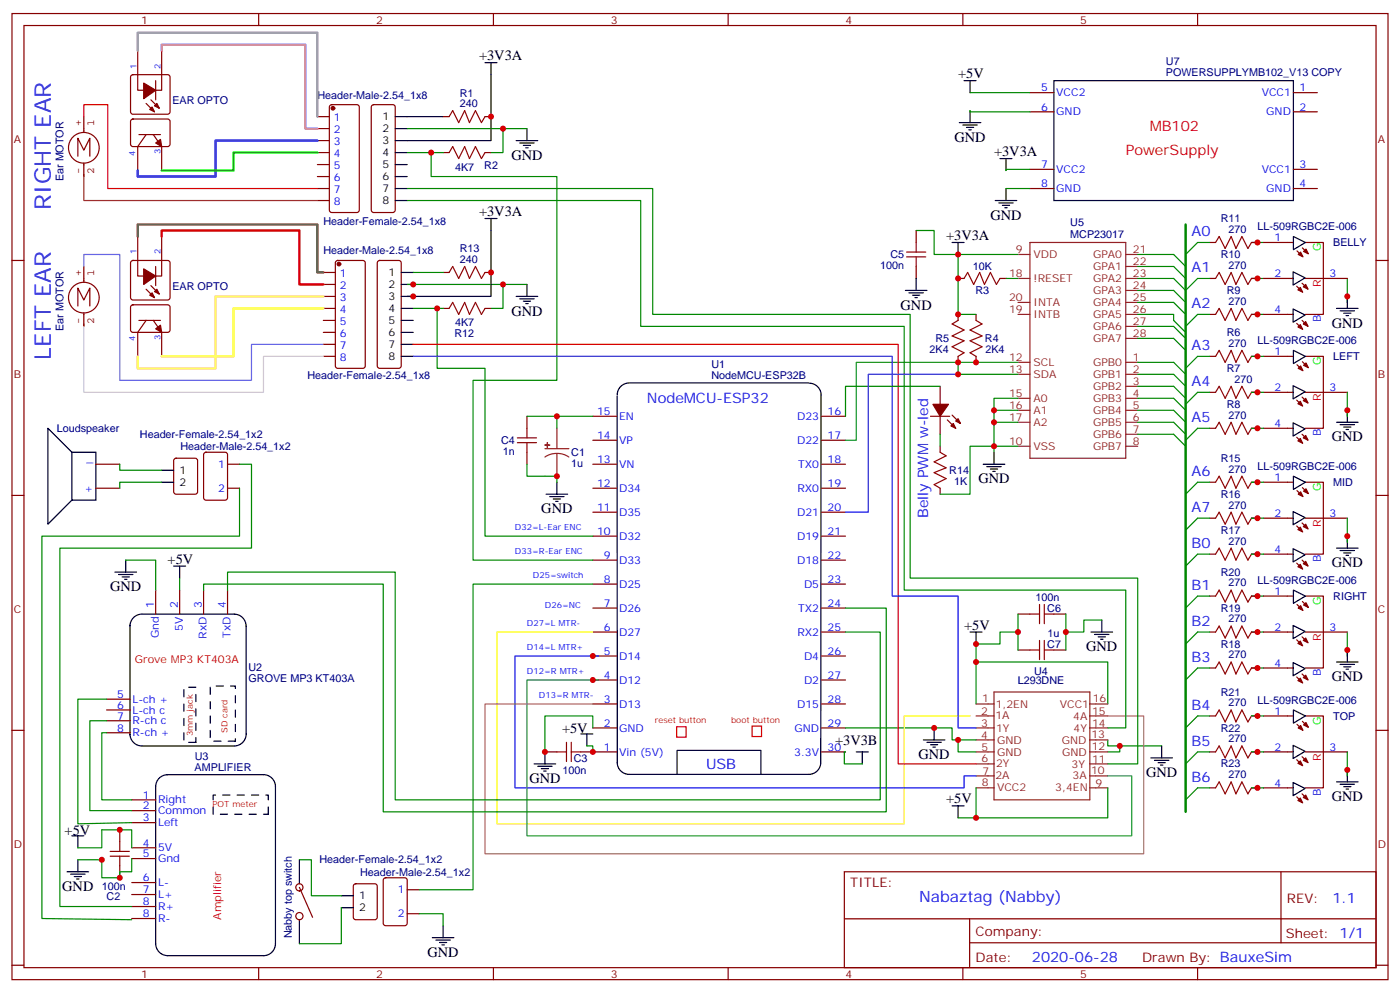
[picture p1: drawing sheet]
<svg xmlns="http://www.w3.org/2000/svg" width="412mm" height="292mm" viewBox="0 0 412 292" stroke-linecap="round" stroke-linejoin="round" font-family="sans-serif">
<g fill="none" stroke="#870000" stroke-width=".35">
<path d="M3.5 4h405.4v284.3h-405.4zM7.1 7.5h398.2v277.3h-398.2zM40.6 14.9v11.7h7v-11.7M76.2 4v3.5M145.3 4v3.5M214.5 4v3.5M283.6 4v3.5M352.8 4v3.5M38.7 22.2l.5-.2h10.2l.5 .2 .2 .5v10.2l-.2 .5-.5 .2h-10.2l-.5-.2-.2-.5v-10.2zM38.7 35.2l.5-.2 10.5 .1 .4 .6-.1 7-.6 .4h-10.5l-.4-.7v-6.7zM40.9 39.6h6.4M43 39.6l-2.4 3.5v7.1"/>
<path d="M43 30.4l2.5 2.5M44.4 29.4l2.5 2.5M45.2 39.6l2.4 3.5v7.1M45.9 23.7v5.7M93.5 34.3h3.5M93.5 37.9h3.5M97.2 31l.5-.2h7.4l.7 .4v30.6l-.4 .7h-7.7l-.6-.4-.1-30.6zM109.6 31l.5-.2h5.6l.5 .2 .2 .5v30.3l-.2 .5-.5 .2h-5.6l-.5-.2-.2-.5v-30.3zM130.5 34.3h1.8M142.9 34.3h1.7M303.4 27.3h7M303.4 32.9h7"/>
<path d="M381 27.3h7.1M381 32.9h7.1M93.5 41.4h3.5M93.5 44.9h3.5M93.5 48.4h3.5M93.5 52h3.5M93.5 55.5h3.5M93.5 59h3.5M130.5 44.9h1.8M142.9 44.9h1.7M303.4 55.5h7M303.4 49.8h7"/>
<path d="M381 55.5h7.1M381 49.8h7.1M3.5 76.7h3.6M38.7 76.9l.5-.2h10.2l.5 .2 .2 .5v10.2l-.2 .5-.5 .2h-10.2l-.5-.2-.2-.5v-10.2zM40.6 69.6v11.6h7v-11.6M45.9 78.4v5.7M99 76.9l.5-.2h7.4l.6 .4 .1 30.6-.5 .7h-7.6l-.7-.5v-30.5zM111.4 76.9l.4-.2h5.7l.5 .2 .2 .5v30.3l-.3 .5-.4 .2h-5.7l-.5-.2-.2-.5v-30.3zM269.9 67.8v3.6M269.9 78.4v3.6M356.3 71.4h1.8M368.7 71.4h1.7"/>
<path d="M372.2 71.4h8.8M382.1 73.8l1.4 1.4M383.6 73l1.5 1.4M384.5 71.4h5.3v21.1h-5.3M405.3 76.7h3.6M38.7 89.9l.5-.2 10.5 .1 .4 .6-.1 7-.6 .4h-10.5l-.4-.7v-6.7zM40.9 94.3h6.4M43 94.3l-2.4 3.5v7.1M43 85.1l2.5 2.5M44.4 84.1l2.5 2.4M45.2 94.3l2.4 3.5v7.1M95.2 80.2h3.6"/>
<path d="M95.2 83.7h3.6M95.2 87.2h3.6M95.2 90.8h3.6M95.2 94.3h3.6M95.2 97.8h3.6M130.5 80.2h1.8M130.5 90.8h1.8M142.9 80.2h1.7M142.9 90.8h1.7M282.2 82h1.8M282.2 92.5v1.8M287.5 92.5v1.8"/>
<path d="M294.6 82h1.7M356.3 82h1.8M356.3 92.5h1.8M368.7 82h1.7M368.7 92.5h1.7M372.2 82h8.8M372.2 92.5h8.8M382 84.2l1.4 1.5M382 95.2l1.4 1.4M383.6 83.4l1.4 1.4M383.6 94.3l1.4 1.4M384.5 82h12.4"/>
<path d="M95.2 104.9h3.6M95.2 101.4h3.6M276.9 113.7v5.3M282.2 104.9v1.7M287.5 104.9v1.7M356.3 115.5h1.8M356.3 104.9h1.8M368.7 115.5h1.7M368.7 104.9h1.7M372.2 115.5h8.8M372.2 104.9h8.8M382 117.8l1.4 1.4"/>
<path d="M382.1 107.4l1.4 1.4M383.6 116.9l1.4 1.4M383.6 106.5l1.5 1.4M384.5 104.9h5.3v21.1h-5.3M384.5 115.5h12.4M28.2 136.6h7.1M51.4 135.1l.5-.2h5.6l.7 .4v9.4l-.5 .7-5.8 .1-.7-.5v-9.4zM60.2 133.3l.5-.2h5.6l.7 .4v13l-.4 .7h-5.9l-.7-.4v-13zM67 136.6h3.6M155.2 122.5v3.5M155.2 133.1v3.5M174.6 122.5h7.1"/>
<path d="M174.6 129.6h7.1M174.6 136.6h7.1M242 122.5h7.1M242 129.6h7.1M242 136.6h7.1M274.1 122.5h5.7M276.9 122.5v5.3M276.9 131.3v1.8M279 123.6l2.5 2.4M280.5 122.2l2.4 2.4M356.3 126h1.8M368.7 126h1.7"/>
<path d="M372.2 126h8.8M382 128.7l1.4 1.4M383.6 127.8l1.4 1.4M3.5 145.8h3.6M28.2 143.7h7.1M67 143.7h3.6M174.6 143.7h7.1M174.6 150.7h7.1M174.6 157.8h7.1M242 143.7h7.1M242 150.7h7.1M242 157.8h7.1"/>
<path d="M276.9 143.7v1.8M356.3 152.5h1.8M356.3 141.9h1.8M368.7 152.5h1.7M368.7 141.9h1.7M372.2 152.5h8.8M372.2 141.9h8.8M382 154.8l1.4 1.4M382.1 144.4l1.4 1.4M383.6 153.9l1.4 1.4M383.6 143.5l1.5 1.4M384.5 141.9h5.3v21.2h-5.3"/>
<path d="M384.5 152.5h12.4M405.3 145.8h3.6M45.9 173.7v7M52.9 173.7v7M60 173.7v7M67 173.7v7M174.6 164.9h7.1M174.6 171.9h7.1M174.6 179h7.1M242 164.9h7.1M242 171.9h7.1M242 179h7.1"/>
<path d="M356.3 163.1h1.8M356.3 175.4h1.8M368.7 163.1h1.7M368.7 175.4h1.7M372.2 163.1h8.8M372.2 175.4h8.8M382 165.7l1.4 1.4M382.1 177.9l1.4 1.4M383.6 164.9l1.4 1.4M383.6 177l1.5 1.4M384.5 175.4h5.3v21.2h-5.3M174.6 186h7.1"/>
<path d="M174.6 193.1h7.1M242 186h7.1M242 193.1h7.1M299.9 180.7h3.5M299.9 191.3h3.5M310.4 180.7h3.6M310.4 191.3h3.6M356.3 186h1.8M356.3 196.6h1.8M368.7 186h1.7M368.7 196.6h1.7M372.2 186h8.8"/>
<path d="M372.2 196.6h8.8M382 188.3l1.4 1.4M382 199.2l1.4 1.5M383.6 187.4l1.4 1.4M383.6 198.4l1.4 1.4M384.5 186h12.4M3.5 214.9h3.6M31.4 205.8h7.1M31.4 209h7.1M31.4 212.1h7.1M31.4 215.7h7.1M174.6 200.1h7.1"/>
<path d="M174.6 207.2h7.1M174.6 214.2h7.1M242 200.1h7.1M242 207.2h7.1M242 214.2h7.1M356.3 210.7h1.8M368.7 210.7h1.7M372.2 210.7h8.8M382.1 213.2l1.4 1.4M383.6 212.3l1.5 1.4M384.5 210.7h5.3v21.2h-5.3M405.3 214.9h3.6"/>
<path d="M38.8 238.6h7.1M38.8 235.4h7.1M160.5 221.3h3.5M171.1 221.3h10.6M242 221.3h7.1M356.3 221.3h1.8M356.3 231.9h1.8M368.7 221.3h1.7M368.7 231.9h1.7M372.2 221.3h8.8M372.2 231.9h8.8M382 223.6l1.4 1.4"/>
<path d="M382 234.5l1.4 1.4M383.6 222.7l1.4 1.4M383.6 233.6l1.4 1.5M384.5 221.3h12.4M35.3 244.2v3.6M35.3 254.8v3.5M38.8 249.5h7.1M38.8 242.1h7.1M38.8 252.7h7.1M38.8 259.8h7.1M113.1 258.5l.5-.2h5.6l.7 .5v12.9l-.4 .7-5.9 .1-.7-.5v-13zM248.7 256.6h156.6v28.2h-156.6z"/>
<path d="M377.3 256.6v20.9M38.8 263.3h7.1M38.8 266.8h7.1M38.8 270.3h7.1M88.2 261.2l3.9 8.8M104.3 260.3l.5-.2h5.6l.7 .4v9.5l-.4 .6-5.9 .1-.7-.5v-9.4zM119.9 261.9h3.6M119.9 268.9h3.6M248.7 270.4h156.5M285.6 277.5h119.6M285.6 270.4v14.1M3.5 284.1h3.6"/>
<path d="M76.2 284.8v3.5M145.3 284.8v3.5M214.5 284.8v3.5M283.6 284.8v3.5M352.8 284.8v3.5M405.3 284.1h3.6"/>
<circle cx="88.2" cy="269.6" r="1.06"/>
<circle cx="88.2" cy="261.2" r="1.06"/>
</g>
<g fill="none" stroke="#000" stroke-width=".35">
<path d="M142.9 18.5h3.5M144.6 18.5v22.9h-28.2M116.4 34.3h14.1M116.4 37.9h3.5M155.2 37.9v3.5M282.6 36.1h6.3M283.6 36.8h4.3M284 23.7h3.5M284.7 37.5h2.1M285.4 38.2h.7M285.8 23.7v3.6M285.8 32.6v3.5"/>
<path d="M310.4 23.7h70.6v35.3h-70.6zM116.4 44.9h3.5M116.4 48.4h3.5M116.4 52h3.5M116.4 55.5h3.5M116.4 59h3.5M152 41.4h6.4M153.1 42.1h4.2M154.2 42.8h2.1M154.9 43.5h.7M293.2 59h6.3M294.2 59.7h4.2"/>
<path d="M294.6 46.7h3.5M296.3 46.7v3.5M296.3 55.5v3.5M142.9 64.3h3.5M144.6 64.3v22.9h-24.7M280.5 71.4h3.5M282.2 71.4v3.5M295.3 60.4h2.1M296 61.1h.7M381 69.6l3.5 1.8-3.5 2.1zM118.2 80.2h3.5M118.2 83.7h3.5"/>
<path d="M118.2 87.2h3.5M118.2 90.8h3.5M118.2 94.3h3.5M118.2 97.8h3.5M152 87.2h6.4M153.1 87.9h4.2M154.2 88.7h2.1M154.9 89.4h.7M155.2 83.7v3.5M266.7 85.5h6.3M267.8 86.2h4.2M268.8 86.9h2.1"/>
<path d="M269.5 87.6h.7M269.9 82v3.5M380.9 80l3.5 1.8-3.5 2.1zM380.9 90.9l3.5 1.8-3.5 2.1zM393.7 90.8h6.3M394.8 91.5h4.2M395.8 92.2h2.1M396.5 92.9h.7M396.9 87.2v3.6M118.2 101.4h3.5M118.2 104.9h3.5M181.8 116.6v107.8a3.5 3.5 0 0 0 3.5 3.5h52.9a3.5 3.5 0 0 0 3.6-3.5"/>
<path d="M185.3 112.7a3.5 3.5 0 0 0-3.5 3.5M238.2 112.7h-52.7M238.4 112.8a3.5 3.5 0 0 1 3.5 3.5M241.8 116.3v107.9M380.9 113.5l3.5 1.8-3.5 2.1zM381 103.1l3.5 1.8-3.5 2.1zM21.2 133.1h7v14.1h-7zM21.2 133.1l-7.1-7.1v28.3l7.1-7.1M47.6 138.4h3.6M289.6 136.6h6.4M290.7 137.3h4.2M291.7 138h2.2"/>
<path d="M292.5 138.7h.7M292.8 133.1v3.5M380.9 124.5l3.5 1.7-3.5 2.1zM393.7 124.3h6.3M394.8 125h4.2M395.8 125.7h2.1M396.5 126.4h.7M396.9 120.8v3.5M47.6 141.9h3.6M160.9 145.5h6.3M161.9 146.2h4.3M163 146.9h2.1"/>
<path d="M163.7 147.6h.7M164 141.9v3.6M380.9 150.6l3.5 1.7-3.5 2.1zM381 140.2l3.5 1.7-3.5 2.1zM396.9 157.8v3.5M33.9 168.4h6.3M34.9 169.1h4.3M36 169.8h2.1M36.7 170.5h.7M37 164.9v3.5M51.2 166.6h3.5M52.9 166.6v3.5"/>
<path d="M380.9 161.5l3.5 1.8-3.5 2.1zM381 173.7l3.5 1.7-3.5 2.2zM393.7 161.3h6.3M394.8 162h4.2M395.8 162.7h2.1M396.5 163.4h.7M38.3 183.9v32.5M41.8 180.7a3.5 3.5 0 0 0-3.5 3.6M41.8 180.7h27.2a3.5 3.5 0 0 1 3.5 3.6M72.5 184.3v31.7a3.5 3.5 0 0 1-3.5 3.6h-27.2a3.5 3.5 0 0 1-3.5-3.6M285.8 186h3.5M287.5 186v3.5"/>
<path d="M321.4 186h6.3M322.4 186.7h4.3M323.5 187.4h2.1M324.2 188.1h.7M324.6 182.5v3.5M380.9 184.1l3.5 1.7-3.5 2.2zM380.9 195l3.5 1.8-3.5 2.1zM393.7 194.8h6.3M394.8 195.5h4.2M395.8 196.3h2.1M396.5 197h.7M396.9 191.3v3.5"/>
<path d="M171.1 216h3.5M172.9 216v3.5M272 217.8h6.3M273 218.5h4.3M274.1 219.2h2.1M274.8 219.9h.7M275.2 214.2v3.6M342.2 219.5v3.6M380.9 219.4l3.5 1.7-3.5 2.1zM381 209l3.5 1.7-3.5 2.1zM49 228h28.6a3.5 3.5 0 0 1 3.5 3.5v46.2a3.5 3.5 0 0 1-3.5 3.6h-28.2a3.6 3.6 0 0 1-3.5-3.6v-46.2M49.4 228a3.5 3.5 0 0 0-3.5 3.5"/>
<path d="M157.3 224.8h6.4M158.4 225.5h4.2M159.5 226.2h2.1M160.2 226.9h.7M160.5 221.3v3.5M199.4 227.9v-7h24.7v7M252.2 221.3h3.6M254 221.3v3.5M280.5 237.2h3.5M282.2 237.2v3.5M339 223.1h6.4M340.1 223.8h4.2"/>
<path d="M341.1 224.5h2.2M341.8 225.2h.7M380.9 230.3l3.5 1.8-3.5 2.1zM393.7 230.1h6.3M394.8 230.8h4.2M395.8 231.5h2.1M396.5 232.2h.7M396.9 226.6v3.5M19.8 256.6h6.3M20.8 257.3h4.2M21.2 246h3.5M21.9 258h2.1"/>
<path d="M22.6 258.7h.7M22.9 246v3.5M22.9 253v3.6M88.2 253v7.1M88.2 270.7v7M100.5 263.6h3.6M100.5 267.2h3.6M127.4 276h6.3M128.4 276.7h4.2M129.5 277.4h2.1M130.2 278.1h.7M130.5 272.5v3.5"/>
</g>
<path d="M24.7 34.3v-3.5h7v24.7h61.8M121.7 101.4h142.9v123.4h22.9M199.3 213.9h2.8v3.1h-2.8zM221.5 213.7h2.8v3.1h-2.8z" fill="none" stroke="#f00" stroke-width=".35"/>
<path d="M57.7 218.5h-3.5v-16.2h3.5v16.2M69.3 218.1h-7.4v-16.2h7.4v16.2M79 239.6v-5.6h-16.2v5.6h16.2" fill="none" stroke="#000" stroke-width=".35" stroke-dasharray="2.1 2.1"/>
<path d="M24.7 34.3v4.7M22.9 46v-5.3l1.8 3.5 1.8-3.5v5.3M24.7 48v4M29.2 43.5a4.5 4.5 0 0 0-6.5-4.1 4.5 4.5 0 0 0-.8 7.6 4.5 4.5 0 0 0 7.2-2.5l.1-.8M24.7 78.4v4.7M22.9 90.1v-5.3l1.8 3.5 1.8-3.5v5.3M24.7 92.1v4M29.2 87.6a4.5 4.5 0 0 0-6.5-4.1 4.5 4.5 0 0 0-.8 7.6 4.5 4.5 0 0 0 7.2-2.5l.1-.8" fill="none" stroke="#850000" stroke-width=".35"/>
<g fill="none" stroke="#8c2424" stroke-width=".35">
<path d="M299.9 74.9h3.5M303.4 71.4h28.2v63.5h-28.2zM331.6 74.9h3.5M331.6 78.4h3.5M299.9 82h3.5M299.9 89h3.5M299.9 92.5h3.5M331.6 82h3.5M331.6 89h3.5M331.6 92.5h3.5M331.6 85.5h3.5M331.6 96.1h3.5"/>
<path d="M331.6 99.6h3.5M299.9 106.6h3.5M299.9 110.2h3.5M299.9 117.2h3.5M331.6 106.6h3.5M331.6 110.2h3.5M331.6 117.2h3.5M331.6 113.7h3.5M160.5 132h7.1M164 133.5l1.9 .2 1.7 .8M164 133.5l-1.8 .2-1.7 .8M164 126v6"/>
<path d="M164 133.5v6.7M299.9 120.8h3.5M299.9 124.3h3.5M299.9 131.3h3.5M331.6 120.8h3.5M331.6 124.3h3.5M331.6 127.8h3.5M331.6 131.3h3.5M287.5 207.2h5.3M287.5 210.7h5.3M287.5 214.2h5.3M287.5 217.8h5.3"/>
<path d="M292.8 203.7h28.2v31.7h-28.2zM321 207.2h5.3M321 210.7h5.3M321 214.2h5.3M321 217.8h5.3M287.5 221.3h5.3M287.5 224.8h5.3M287.5 228.4h5.3M287.5 231.9h5.3M321 221.3h5.3M321 224.8h5.3M321 228.4h5.3"/>
<path d="M321 231.9h5.3"/>
</g>
<g fill="#870000" stroke="#870000" stroke-width=".35">
<path d="M383.1 107.7l.7 1.4-1.4-.7z"/>
<path d="M384 107.5l.7-.7 .7 1.4z"/>
<path d="M382.3 118.8l.7-.7 .7 1.4z"/>
<path d="M383.9 117.9l.7-.7 .7 1.4z"/>
<path d="M382.3 129.8l.7-.8 .7 1.5z"/>
<path d="M383.9 128.9l.7-.7 .7 1.4z"/>
<path d="M45.9 96.8l1.4-1.1 .3 2.1z"/>
<path d="M46.2 85.1l.7 1.4-1.4-.7z"/>
<path d="M44.8 86.2l.7 1.4-1.4-.7z"/>
<path d="M42.3 79.1l3.6 2.1-3.6 2.5z"/>
<path d="M45.9 42.1l1.4-1.1 .3 2.1z"/>
<path d="M46.2 30.4l.7 1.5-1.4-.7z"/>
<path d="M44.8 31.5l.7 1.4-1.4-.7z"/>
<path d="M42.3 24.4l3.6 2.2-3.6 2.4z"/>
<path d="M382.4 74.9l.7-.7 .7 1.4z"/>
<path d="M384 74l.7-.7 .7 1.4z"/>
<path d="M382.3 85.3l.7-.7 .7 1.4z"/>
<path d="M383.9 84.4l.7-.7 .7 1.4z"/>
<path d="M382.3 96.2l.7-.7 .7 1.4z"/>
<path d="M383.9 95.4l.7-.7 .7 1.4z"/>
<path d="M280.1 125.3l.7-.7 .7 1.4z"/>
<path d="M281.5 123.9l.7-.7 .7 1.4z"/>
<path d="M274.8 119h4.6l-2.5 3.5z"/>
<path d="M382.4 145.5l.7-.8 .7 1.5z"/>
<path d="M384 144.6l.7-.7 .7 1.4z"/>
<path d="M382.3 155.9l.7-.7 .7 1.4z"/>
<path d="M383.9 155l.7-.7 .7 1.4z"/>
<path d="M382.3 166.8l.7-.7 .7 1.4z"/>
<path d="M383.9 165.9l.7-.7 .7 1.4z"/>
<path d="M383.1 178.3l.7 1.4-1.4-.7z"/>
<path d="M384 178.1l.7-.7 .7 1.4z"/>
<path d="M382.3 189.4l.7-.7 .7 1.4z"/>
<path d="M383.9 188.5l.7-.7 .7 1.4z"/>
<path d="M382.3 200.3l.7-.7 .7 1.4z"/>
<path d="M383.9 199.4l.7-.7 .7 1.4z"/>
<path d="M382.4 214.2l.7-.7 .7 1.4z"/>
<path d="M384 213.4l.7-.7 .7 1.4z"/>
<path d="M382.3 224.6l.7-.7 .7 1.5z"/>
<path d="M383.9 223.8l.7-.7 .7 1.4z"/>
<path d="M382.3 235.6l.7-.7 .7 1.4z"/>
<path d="M383.9 234.7l.7-.7 .7 1.4z"/>
<circle cx="98.1" cy="31.9" r=".53"/>
<circle cx="99.8" cy="77.7" r=".53"/>
</g>
<g fill="none" stroke="#008700" stroke-width=".35">
<path d="M119.9 37.9h35.3M148.2 37.9v7h-3.6M285.8 32.6v.3h17.6M285.8 27.3h17.6M119.9 59h68.8v37.1h77.6v77.6h65.3v40.5h-5.3M119.9 55.5h72.4v37h75.8v77.6h67v54.7h-8.8M119.9 44.9h10.6M127 44.9v7.1h37v59.9h-24.7v53h35.3M296.3 55.5h7.1M303.4 49.8h-7.1v.4M269.9 67.8h5.3v7.1h7M299.9 74.9h-17.7v17.6h5.3"/>
<path d="M335.1 74.9h10.6l3.5 3.5M335.1 78.4h10.6l3.5 3.6M356.3 71.4h-3.5l-3.6 3.5M368.7 71.4h3.5M119.9 83.7h35.3M121.7 90.8h8.8M121.7 80.2h8.8M128.8 90.8v17.6h14.1v49.4h31.7M148.2 83.7v7.1h-3.6M296.3 82h3.6M335.1 92.5h10.6v1.8l3.5 3.5M335.1 82h10.6l3.5 3.5 3.6-3.5h3.5"/>
<path d="M335.1 85.5h10.6l3.5 3.5M335.1 89h10.6l3.5 3.5M335.1 96.1h10.6l3.5 3.5M335.1 99.6h10.6l3.5 3.5M356.3 92.5h-3.5l-3.6 3.6M368.7 82h3.5M368.7 92.5h3.5M396.9 82v7M276.9 113.7h-27.8v8.8M282.2 106.6v3.6h17.7M299.9 117.2h-7.1v7.1M335.1 106.6h10.6l3.5 3.6"/>
<path d="M335.1 110.2h10.6l3.5 3.5M335.1 113.7h10.6l3.5 3.5M335.1 117.2h10.6l3.5 3.6M356.3 104.9h-3.5l-3.6 3.5M356.3 115.5h-3.5l-3.6 3.5M368.7 104.9h3.5M368.7 115.5h3.5M396.9 115.5v7M35.3 136.6v1.8h12.3M70.6 136.6h3.5v24.7h-56.5v105.5h21.2M155.2 136.6v3.6h8.8v1.7M155.2 122.5h8.8"/>
<path d="M174.6 122.5h-10.6v3.5M276.9 127.8v3.5M292.8 120.8h7.1M299.9 131.3h-7.1v1.8M299.9 124.3h-7.1v7h-7v14.2h-8.9M335.1 120.8h10.6l3.5 3.5M335.1 124.3h10.6l3.5 3.5M335.1 127.8h10.6l3.5 3.5M356.3 126h-3.5l-3.6 3.6M368.7 126h3.5M47.6 141.9h-12.3v1.8M70.6 143.7v14.1h-58.3v112.5l26.5 .4"/>
<path d="M356.3 141.9h-3.5l-3.6 3.6M356.3 152.5h-3.5l-3.6 3.5M368.7 141.9h3.5M368.7 152.5h3.5M396.9 152.5v7.1M37 164.9h8.9v8.8M52.9 170.1v3.6M60 173.7v-1.8h52.9v67h148.2v-59.9h-12M67 173.7v-5.3h49.4v67h142.9v-49.4h-10.2M174.6 171.9h-35.3v90h-15.8M356.3 163.1h-3.5l-3.6 3.5M356.3 175.4h-3.5l-3.6 3.6"/>
<path d="M368.7 163.1h3.5M368.7 175.4h3.5M287.5 194.8h38.8v12.4M299.9 186h-5.3v3.5h-7.1v17.7M299.9 180.7v10.6M314 180.7v10.6M324.6 182.5h-5.3v3.5h-5.3M356.3 196.6h-3.5l-3.6 3.5M356.3 186h-3.5l-3.6 3.5M368.7 196.6h3.5M368.7 186h3.5M396.9 186v7.1"/>
<path d="M31.4 215.7h-1.4v19.7h8.8M31.4 205.8h-8.5v36.7l15.9-.4M31.4 212.1h-4.9v26.5h12.3M172.9 219.5h1.7v1.8M174.6 214.2v-3.5h-14.1v10.6M249.1 214.2h31.4v3.6h1.7v3.5h5.3M282.2 217.8h5.3M326.3 217.8v1.7h15.9M329.8 219.5v1.8h-3.5M356.3 210.7h-3.5l-3.6 3.5M368.7 210.7h3.5M249.1 221.3h-.4v3.5h5.3"/>
<path d="M287.5 231.9v8.8h-5.3M326.3 231.9v8.8h-38.8M356.3 221.3h-3.5l-3.6 3.5M356.3 231.9h-3.5l-3.6 3.5M368.7 221.3h3.5M368.7 231.9h3.5M396.9 221.3v7.1M22.9 249.5h7.1v-5.3h8.8v5.3M30 252.7v.3h-7.1M38.8 252.7v3.9h-3.5v1.7h-5.3v-5.3M88.2 253h3.5v10.6h8.8M100.5 267.2v10.5h-12.3"/>
<path d="M123.5 268.9h7v3.6"/>
</g>
<path d="M40.6 14.9v-5.3h52.9v24.7" fill="none" stroke="#999" stroke-width=".71"/>
<path d="M47.6 14.9v-1.7h42.4v24.7h3.5" fill="none" stroke="#f0f" stroke-width=".71"/>
<path d="M93.5 41.4h-30v10.6h-22.9v-1.8" fill="none" stroke="#00f" stroke-width=".71"/>
<path d="M93.5 44.9h-24.7v5.3h-21.2" fill="none" stroke="#0f0" stroke-width=".71"/>
<path d="M40.6 69.6v-3.5h52.9v14.1h1.7" fill="none" stroke="#660" stroke-width=".71"/>
<path d="M47.6 69.6v-1.8h40.6v15.9h7" fill="none" stroke="#f00" stroke-width=".71"/>
<path d="M95.2 87.2h-31.7v21.2h-22.9v-3.5" fill="none" stroke="#fc6" stroke-width=".71"/>
<path d="M95.2 90.8h-26.4v14.1h-21.2" fill="none" stroke="#ff3" stroke-width=".71"/>
<g fill="none" stroke="#a10000" stroke-width=".35">
<path d="M132.3 34.3l1-1.7 1.8 3.5 1.8-3.5 1.4 3.5 1.8-3.5 1.7 3.5 1.1-1.8M132.3 44.9l1-1.8 1.8 3.6 1.8-3.6 1.4 3.6 1.8-3.6 1.7 3.6 1.1-1.8M267.1 74.2h5.6M267.1 75.6h5.6M269.9 71.4v2.8M269.9 75.6v2.8M358.1 71.4l1-1.8 1.8 3.5 1.8-3.5 1.4 3.5 1.7-3.5 1.8 3.5 1.1-1.7M132.3 90.8l1-1.8 1.8 3.5 1.8-3.5 1.4 3.5 1.8-3.5 1.7 3.5 1.1-1.7M132.3 80.2l1-1.8 1.8 3.6 1.8-3.6 1.4 3.6 1.8-3.6 1.7 3.6 1.1-1.8M282.2 94.3l-1.7 1.1 3.5 1.7-3.5 1.8 3.5 1.4-3.5 1.8 3.5 1.7-1.8 1.1M284 82l1-1.8 1.8 3.5 1.8-3.5 1.4 3.5 1.7-3.5 1.8 3.5 1.1-1.7M287.5 94.3l1.8 1.1-3.5 1.7 3.5 1.8-3.5 1.4 3.5 1.8-3.5 1.7 1.7 1.1"/>
<path d="M358.1 92.5l1-1.7 1.8 3.5 1.8-3.5 1.4 3.5 1.7-3.5 1.8 3.5 1.1-1.8M358.1 82l1-1.8 1.8 3.5 1.8-3.5 1.4 3.5 1.7-3.5 1.8 3.5 1.1-1.7M358.1 104.9l1-1.8 1.8 3.5 1.8-3.5 1.4 3.5 1.7-3.5 1.8 3.5 1.1-1.7M358.1 115.5l1-1.8 1.8 3.5 1.8-3.5 1.4 3.5 1.7-3.5 1.8 3.5 1.1-1.7M152.4 128.9h5.6M152.4 130.3h5.6M155.2 126v2.9M155.2 130.3v2.8M276.9 133.1l1.8 1.1-3.5 1.7 3.5 1.8-3.5 1.4 3.5 1.8-3.5 1.7 1.7 1.1M358.1 126l1-1.7 1.8 3.5 1.8-3.5 1.4 3.5 1.7-3.5 1.8 3.5 1.1-1.8M358.1 141.9l1-1.7 1.8 3.5 1.8-3.5 1.4 3.5 1.7-3.5 1.8 3.5 1.1-1.8M358.1 152.5l1-1.8 1.8 3.6 1.8-3.6 1.4 3.6 1.7-3.6 1.8 3.6 1.1-1.8"/>
<path d="M306.2 177.9v5.7M307.6 177.9v5.7M358.1 163.1l1-1.8 1.8 3.6 1.8-3.6 1.4 3.6 1.7-3.6 1.8 3.6 1.1-1.8M358.1 175.4l1-1.7 1.8 3.5 1.8-3.5 1.4 3.5 1.7-3.5 1.8 3.5 1.1-1.8M303.4 180.7h2.8M303.4 191.3h2.8M306.2 188.5v5.6M307.6 180.7h2.8M307.6 188.5v5.6M307.6 191.3h2.8M358.1 196.6l1-1.8 1.8 3.6 1.8-3.6 1.4 3.6 1.7-3.6 1.8 3.6 1.1-1.8M358.1 186l1-1.7 1.8 3.5 1.8-3.5 1.4 3.5 1.7-3.5 1.8 3.5 1.1-1.8"/>
<path d="M166.9 218.5v5.6M168.3 218.5v5.6M358.1 210.7l1-1.7 1.8 3.5 1.8-3.5 1.4 3.5 1.7-3.5 1.8 3.5 1.1-1.8M164 221.3h2.9M168.3 221.3h2.8M358.1 221.3l1-1.8 1.8 3.6 1.8-3.6 1.4 3.6 1.7-3.6 1.8 3.6 1.1-1.8M358.1 231.9l1-1.8 1.8 3.5 1.8-3.5 1.4 3.5 1.7-3.5 1.8 3.5 1.1-1.7M32.5 250.6h5.6M32.5 252h5.6M35.3 247.8v2.8M35.3 252v2.8"/>
</g>
<path d="M299.9 106.6h-47.7v23h-3.1" fill="none" stroke="#093" stroke-width=".35"/>
<g fill="#8c2424" stroke="#8c2424" stroke-width=".35">
<path d="M160.5 131h1.4z"/>
<path d="M161.2 130.3l.1 1.4z"/>
</g>
<path d="M174.6 186h-28.2v56.5h119.9v-31.8h19.5" fill="none" stroke="#ff0" stroke-width=".35"/>
<path d="M121.7 104.9h141.1v70.5h19.4v38.8h5.3M282.2 110.2h-26.4v40.5h-6.7M176.4 193.1h-24.7v38.8h132.3v-3.5h3.5" fill="none" stroke="#00f" stroke-width=".35"/>
<path d="M176.4 200.1h-21.2v45.9h178.2v-17.6h-7.1" fill="none" stroke="#096" stroke-width=".35"/>
<path d="M174.6 207.2h-31.7v44.1h194v-40.6h-10.6" fill="none" stroke="#966" stroke-width=".35"/>
<path d="M24.7 52v7h68.8" fill="none" stroke="#960" stroke-width=".35"/>
<path d="M24.7 78.4v-3.5h10.6v37h38.8v-10.5h21.1" fill="none" stroke="#93c" stroke-width=".35"/>
<path d="M24.7 96.1v19.4h52.9v-10.6h17.6" fill="none" stroke="#ccc" stroke-width=".35"/>
<path d="M349.2 66.1v172.8" fill="none" stroke="#008700" stroke-width=".71"/>
<g fill="#c00">
<circle cx="314" cy="186" r=".88"/>
<circle cx="174.6" cy="221.3" r=".88"/>
<circle cx="160.5" cy="221.3" r=".88"/>
<circle cx="396.9" cy="226.6" r=".88"/>
<circle cx="282.2" cy="110.2" r=".88"/>
<circle cx="287.5" cy="106.6" r=".88"/>
<circle cx="282.2" cy="106.6" r=".88"/>
<circle cx="287.5" cy="240.7" r=".88"/>
<circle cx="128.8" cy="90.8" r=".88"/>
<circle cx="127" cy="44.9" r=".88"/>
<circle cx="148.2" cy="83.7" r=".88"/>
<circle cx="144.6" cy="80.2" r=".88"/>
<circle cx="121.7" cy="83.7" r=".88"/>
<circle cx="121.7" cy="87.2" r=".88"/>
<circle cx="396.9" cy="120.8" r=".88"/>
<circle cx="282.2" cy="82" r=".88"/>
<circle cx="282.2" cy="92.5" r=".88"/>
<circle cx="292.8" cy="124.3" r=".88"/>
<circle cx="144.6" cy="34.3" r=".88"/>
<circle cx="148.2" cy="37.9" r=".88"/>
<circle cx="292.8" cy="131.3" r=".88"/>
<circle cx="292.8" cy="120.8" r=".88"/>
<circle cx="282.2" cy="74.9" r=".88"/>
<circle cx="396.9" cy="87.2" r=".88"/>
<circle cx="329.8" cy="219.5" r=".88"/>
<circle cx="174.6" cy="200.1" r=".88"/>
<circle cx="174.6" cy="193.1" r=".88"/>
<circle cx="282.2" cy="217.8" r=".88"/>
<circle cx="275.2" cy="214.2" r=".88"/>
<circle cx="396.9" cy="157.8" r=".88"/>
<circle cx="396.9" cy="191.3" r=".88"/>
<circle cx="370.4" cy="71.4" r=".88"/>
<circle cx="370.4" cy="82" r=".88"/>
<circle cx="370.4" cy="92.5" r=".88"/>
<circle cx="370.4" cy="115.5" r=".88"/>
<circle cx="370.4" cy="104.9" r=".88"/>
<circle cx="370.4" cy="126" r=".88"/>
<circle cx="370.4" cy="141.9" r=".88"/>
<circle cx="370.4" cy="152.5" r=".88"/>
<circle cx="370.4" cy="163.1" r=".88"/>
<circle cx="370.4" cy="175.4" r=".88"/>
<circle cx="370.4" cy="186" r=".88"/>
<circle cx="370.4" cy="196.6" r=".88"/>
<circle cx="370.4" cy="210.7" r=".88"/>
<circle cx="370.4" cy="221.3" r=".88"/>
<circle cx="370.4" cy="231.9" r=".88"/>
<circle cx="30" cy="253" r=".88"/>
<circle cx="35.3" cy="244.2" r=".88"/>
<circle cx="35.3" cy="258.3" r=".88"/>
<circle cx="164" cy="122.5" r=".88"/>
<circle cx="164" cy="140.2" r=".88"/>
<circle cx="299.9" cy="186" r=".88"/>
<circle cx="287.5" cy="189.5" r=".88"/>
<circle cx="287.5" cy="194.8" r=".88"/>
</g>
<g font-size="6.7" fill="#00f">
<text x="15" y="61.7" transform="rotate(-90 15 61.7)">RIGHT EAR</text>
<text x="15" y="105.8" transform="rotate(-90 15 105.8)">LEFT EAR</text>
</g>
<text font-size="4.6" fill="#00f" x="270.8" y="265.6">Nabaztag (Nabby)</text>
<g font-size="4.2">
<text x="141.1" y="17.7">+3V3A</text>
<text x="282.2" y="23">+5V</text>
<text x="281.2" y="41.7">GND</text>
<text x="150.6" y="47">GND</text>
<text x="292.8" y="46">+3V3A</text>
<text x="141.1" y="63.6">+3V3A</text>
<text x="291.7" y="64.7">GND</text>
<text x="278.7" y="70.7">+3V3A</text>
<text x="150.6" y="92.9">GND</text>
<text x="265.3" y="91.1">GND</text>
<text x="392.3" y="96.4">GND</text>
<text x="392.3" y="129.9">GND</text>
<text x="288.2" y="142.3">GND</text>
<text x="159.5" y="151.1">GND</text>
<text x="49.4" y="165.9">+5V</text>
<text x="392.3" y="167">GND</text>
<text x="32.5" y="174">GND</text>
<text x="284" y="185.3">+5V</text>
<text x="320" y="191.7">GND</text>
<text x="392.3" y="200.5">GND</text>
<text x="165.6" y="215.7">+5V</text>
<text x="246" y="219.2">+3V3B</text>
<text x="270.6" y="223.4">GND</text>
<text x="155.9" y="230.5">GND</text>
<text x="337.6" y="228.7">GND</text>
<text x="278.7" y="236.5">+5V</text>
<text x="392.3" y="235.8">GND</text>
<text x="19" y="245.6">+5V</text>
<text x="18.3" y="262.2">GND</text>
<text x="125.9" y="281.6">GND</text>
</g>
<g font-size="4.2" fill="#f00">
<text x="338.7" y="38.6">MB102</text>
<text x="331.6" y="45.7">PowerSupply</text>
</g>
<g font-size="4.2" fill="#00f">
<text x="351" y="69.6">A0</text>
<text x="351" y="80.2">A1</text>
<text x="351" y="90.8">A2</text>
<text x="351" y="103.1">A3</text>
<text x="351" y="113.7">A4</text>
<text x="190.6" y="118.6">NodeMCU-ESP32</text>
<text x="351" y="124.3">A5</text>
<text x="351" y="140.2">A6</text>
<text x="273.4" y="152.5" transform="rotate(-90 273.4 152.5)">Belly PWM w-led</text>
<text x="351" y="150.7">A7</text>
<text x="351" y="161.3">B0</text>
<text x="351" y="173.7">B1</text>
<text x="351" y="184.3">B2</text>
<text x="351" y="194.8">B3</text>
<text x="351" y="209">B4</text>
<text x="351" y="219.5">B5</text>
<text x="208" y="226.3">USB</text>
<text x="351" y="230.1">B6</text>
<text x="392.5" y="265.8">1.1</text>
<text x="304" y="283.2">2020-06-28</text>
</g>
<g font-size="3.9" fill="#800">
<text x="250.5" y="261.2">TITLE:</text>
<text x="379.1" y="265.8">REV:</text>
<text x="287.4" y="275.4">Company:</text>
<text x="378.7" y="276">Sheet: 1/1</text>
<text x="287.4" y="283">Date:</text>
<text x="336.4" y="283.1">Drawn By: BauxeSim</text>
</g>
<g font-size="3.2" fill="#800">
<text x="41.6" y="7">1</text>
<text x="110.8" y="7">2</text>
<text x="179.9" y="7">3</text>
<text x="249.1" y="7">4</text>
<text x="318.2" y="7">5</text>
<text x="4.1" y="42.1">A</text>
<text x="405.9" y="42.1">A</text>
<text x="4.1" y="111.2">B</text>
<text x="405.9" y="111.2">B</text>
<text x="4.1" y="180.4">C</text>
<text x="405.9" y="180.4">C</text>
<text x="4.1" y="249.5">D</text>
<text x="405.9" y="249.5">D</text>
<text x="41.6" y="287.8">1</text>
<text x="110.8" y="287.8">2</text>
<text x="179.9" y="287.8">3</text>
<text x="249.1" y="287.8">4</text>
<text x="318.2" y="287.8">5</text>
</g>
<g font-size="3.2" fill="#000080">
<text x="343.4" y="22.4">POWERSUPPLYMB102_V13 COPY</text>
<text x="343.4" y="19">U7</text>
<text x="93.5" y="29">Header-Male-2.54_1x8</text>
<text x="135.5" y="28.4">R1</text>
<text x="50.8" y="30.7">EAR OPTO</text>
<text x="135.4" y="31.5">240</text>
<text x="18.7" y="53.4" transform="rotate(-90 18.7 53.4)">Ear MOTOR</text>
<text x="134.1" y="50.2">4K7</text>
<text x="142.7" y="49.7">R2</text>
<text x="359.6" y="65.4">R11</text>
<text x="95.2" y="66.1">Header-Female-2.54_1x8</text>
<text x="315.3" y="70">MCP23017</text>
<text x="315.3" y="66.6">U5</text>
<text x="361.8" y="68.5">270</text>
<text x="370.4" y="67.8">LL-509RGBC2E-006</text>
<text x="95.2" y="74.9">Header-Male-2.54_1x8</text>
<text x="135.4" y="77.4">240</text>
<text x="135.5" y="74.3">R13</text>
<text x="262.3" y="76">C5</text>
<text x="359.6" y="75.9">R10</text>
<text x="392.7" y="72.5">BELLY</text>
<text x="259.3" y="79.2">100n</text>
<text x="286.5" y="79.6">10K</text>
<text x="361.8" y="79.1">270</text>
<text x="50.8" y="85.4">EAR OPTO</text>
<text x="287.3" y="86.6">R3</text>
<text x="361.4" y="86.5">R9</text>
<text x="361.8" y="89.7">270</text>
<text x="18.7" y="97.4" transform="rotate(-90 18.7 97.4)">Ear MOTOR</text>
<text x="133.9" y="99.2">R12</text>
<text x="134.1" y="96.1">4K7</text>
<text x="275.5" y="100.7">R5</text>
<text x="290.1" y="100.7">R4</text>
<text x="361.4" y="98.9">R6</text>
<text x="370.4" y="101.4">LL-509RGBC2E-006</text>
<text x="273.8" y="103.9">2K4</text>
<text x="290.3" y="103.9">2K4</text>
<text x="361.8" y="102.1">270</text>
<text x="392.7" y="106.1">LEFT</text>
<text x="90.6" y="111.4">Header-Female-2.54_1x8</text>
<text x="209.6" y="111.6">NodeMCU-ESP32B</text>
<text x="209.6" y="108.3">U1</text>
<text x="361.4" y="109.5">R7</text>
<text x="363.6" y="112.6">270</text>
<text x="361.4" y="120">R8</text>
<text x="361.8" y="123.2">270</text>
<text x="16.8" y="127.2">Loudspeaker</text>
<text x="41.2" y="128.9">Header-Female-2.54_1x2</text>
<text x="147.6" y="130.7">C4</text>
<text x="53.2" y="132.5">Header-Male-2.54_1x2</text>
<text x="148.2" y="133.9">1n</text>
<text x="168.3" y="137.5">1u</text>
<text x="168.3" y="134.3">C1</text>
<text x="359.6" y="135.9">R15</text>
<text x="279.6" y="139.6">R14</text>
<text x="281.1" y="142.7">1K</text>
<text x="361.8" y="139.1">270</text>
<text x="370.4" y="138.4">LL-509RGBC2E-006</text>
<text x="392.7" y="143.1">MID</text>
<text x="359.6" y="146.5">R16</text>
<text x="361.8" y="149.7">270</text>
<text x="359.6" y="157.1">R17</text>
<text x="361.8" y="160.3">270</text>
<text x="359.6" y="169.4">R20</text>
<text x="361.8" y="172.6">270</text>
<text x="370.4" y="171.9">LL-509RGBC2E-006</text>
<text x="305.1" y="176.8">100n</text>
<text x="392.7" y="176.6">RIGHT</text>
<text x="308.5" y="180.1">C6</text>
<text x="359.6" y="180">R19</text>
<text x="361.8" y="183.2">270</text>
<text x="308.5" y="190.7">C7</text>
<text x="308.6" y="187.4">1u</text>
<text x="359.6" y="190.6">R18</text>
<text x="73.2" y="197.5">U2</text>
<text x="361.8" y="193.8">270</text>
<text x="73.2" y="200.6">GROVE MP3 KT403A</text>
<text x="299.8" y="201.3">L293DNE</text>
<text x="304.6" y="198.6">U4</text>
<text x="359.6" y="204.7">R21</text>
<text x="361.8" y="207.9">270</text>
<text x="370.4" y="207.2">LL-509RGBC2E-006</text>
<text x="359.6" y="215.3">R22</text>
<text x="392.7" y="211.9">TOP</text>
<text x="361.8" y="218.5">270</text>
<text x="57.3" y="226.9">AMPLIFIER</text>
<text x="57.3" y="223.6">U3</text>
<text x="165.7" y="227.7">100n</text>
<text x="169" y="224.2">C3</text>
<text x="359.6" y="225.9">R23</text>
<text x="361.8" y="229.1">270</text>
<text x="94.1" y="254.1">Header-Female-2.54_1x2</text>
<text x="106.1" y="257.7">Header-Male-2.54_1x2</text>
<text x="30" y="261.9">100n</text>
<text x="31.4" y="264.7">C2</text>
<text x="85.9" y="276.2" transform="rotate(-90 85.9 276.2)">Nabby top switch</text>
</g>
<g font-size="3.2" fill="#00f">
<text x="306.7" y="26.9">5</text>
<text x="311.1" y="28.3">VCC2</text>
<text x="371.7" y="28.3">VCC1</text>
<text x="382.8" y="26.9">1</text>
<text x="98.3" y="35.7">1</text>
<text x="306.7" y="32.6">6</text>
<text x="311.1" y="34">GND</text>
<text x="373" y="34">GND</text>
<text x="382.8" y="32.6">2</text>
<text x="98.3" y="39.3">2</text>
<text x="98.3" y="42.8">3</text>
<text x="98.3" y="46.3">4</text>
<text x="98.3" y="49.8">5</text>
<text x="98.3" y="53.4">6</text>
<text x="306.7" y="49.5">7</text>
<text x="311.1" y="50.9">VCC2</text>
<text x="371.7" y="50.9">VCC1</text>
<text x="382.8" y="49.5">3</text>
<text x="98.3" y="56.9">7</text>
<text x="306.7" y="55.1">8</text>
<text x="311.1" y="56.6">GND</text>
<text x="373" y="56.6">GND</text>
<text x="382.8" y="55.1">4</text>
<text x="98.3" y="60.4">8</text>
<text x="375.5" y="71">1</text>
<text x="100.1" y="81.6">1</text>
<text x="375.5" y="81.6">2</text>
<text x="391.6" y="81.6">3</text>
<text x="100.1" y="85.1">2</text>
<text x="100.1" y="88.7">3</text>
<text x="100.1" y="92.2">4</text>
<text x="100.1" y="95.7">5</text>
<text x="375.5" y="92.2">4</text>
<text x="389.1" y="94.9" transform="rotate(-90 389.1 94.9)">B</text>
<text x="100.1" y="99.2">6</text>
<text x="100.1" y="102.8">7</text>
<text x="100.1" y="106.3">8</text>
<text x="375.5" y="104.5">1</text>
<text x="375.5" y="115.1">2</text>
<text x="391.6" y="115.1">3</text>
<text x="175.9" y="122.2">15</text>
<text x="182.4" y="123.6">EN</text>
<text x="234.8" y="123.6">D23</text>
<text x="243.8" y="122.2">16</text>
<text x="375.5" y="125.7">4</text>
<text x="175.9" y="129.2">14</text>
<text x="182.4" y="130.6">VP</text>
<text x="234.8" y="130.6">D22</text>
<text x="243.8" y="129.2">17</text>
<text x="389.1" y="128.4" transform="rotate(-90 389.1 128.4)">B</text>
<text x="25.5" y="135.9">_</text>
<text x="64.3" y="137.7">1</text>
<text x="175.9" y="136.3">13</text>
<text x="182.4" y="137.7">VN</text>
<text x="235.2" y="137.7">TX0</text>
<text x="243.8" y="136.3">18</text>
<text x="175.9" y="143.3">12</text>
<text x="243.8" y="143.3">19</text>
<text x="375.5" y="141.6">1</text>
<text x="24.9" y="144.7">+</text>
<text x="64.3" y="144.7">2</text>
<text x="182.4" y="144.7">D34</text>
<text x="234.9" y="144.7">RX0</text>
<text x="175.9" y="150.4">11</text>
<text x="182.4" y="151.8">D35</text>
<text x="234.8" y="151.8">D21</text>
<text x="243.8" y="150.4">20</text>
<text x="375.5" y="152.2">2</text>
<text x="391.6" y="152.2">3</text>
<text x="175.9" y="157.4">10</text>
<text x="182.4" y="158.9">D32</text>
<text x="234.8" y="158.9">D19</text>
<text x="243.8" y="157.4">21</text>
<text x="177.9" y="164.5">9</text>
<text x="182.4" y="165.9">D33</text>
<text x="234.8" y="165.9">D18</text>
<text x="243.8" y="164.5">22</text>
<text x="375.5" y="162.7">4</text>
<text x="389.1" y="165.4" transform="rotate(-90 389.1 165.4)">B</text>
<text x="177.9" y="171.6">8</text>
<text x="182.4" y="173">D25</text>
<text x="236.8" y="173">D5</text>
<text x="243.8" y="171.6">23</text>
<text x="45.3" y="179" transform="rotate(-90 45.3 179)">1</text>
<text x="52.4" y="179" transform="rotate(-90 52.4 179)">2</text>
<text x="59.5" y="179" transform="rotate(-90 59.5 179)">3</text>
<text x="66.5" y="179" transform="rotate(-90 66.5 179)">4</text>
<text x="177.9" y="178.6">7</text>
<text x="243.8" y="178.6">24</text>
<text x="375.5" y="175.1">1</text>
<text x="53.8" y="185.6" transform="rotate(-90 53.8 185.6)">5V</text>
<text x="177.9" y="185.7">6</text>
<text x="182.4" y="180">D26</text>
<text x="235.2" y="180">TX2</text>
<text x="243.8" y="185.7">25</text>
<text x="375.5" y="185.7">2</text>
<text x="391.6" y="185.7">3</text>
<text x="46.8" y="187.9" transform="rotate(-90 46.8 187.9)">Gnd</text>
<text x="60.9" y="188" transform="rotate(-90 60.9 188)">RxD</text>
<text x="67.9" y="187.7" transform="rotate(-90 67.9 187.7)">TxD</text>
<text x="182.4" y="187.1">D27</text>
<text x="234.9" y="187.1">RX2</text>
<text x="177.9" y="192.7">5</text>
<text x="182.4" y="194.1">D14</text>
<text x="236.8" y="194.1">D4</text>
<text x="243.8" y="192.7">26</text>
<text x="375.5" y="196.3">4</text>
<text x="177.9" y="199.8">4</text>
<text x="182.4" y="201.2">D12</text>
<text x="236.8" y="201.2">D2</text>
<text x="243.8" y="199.8">27</text>
<text x="389.1" y="199" transform="rotate(-90 389.1 199)">B</text>
<text x="34.5" y="205.4">5</text>
<text x="34.5" y="208.6">6</text>
<text x="39" y="206.9">L-ch +</text>
<text x="177.9" y="206.8">3</text>
<text x="182.4" y="208.2">D13</text>
<text x="234.8" y="208.2">D15</text>
<text x="243.8" y="206.8">28</text>
<text x="34.5" y="211.8">7</text>
<text x="34.5" y="215.3">8</text>
<text x="39" y="210">L-ch c</text>
<text x="39" y="213.2">R-ch c</text>
<text x="177.9" y="213.9">2</text>
<text x="182.4" y="215.3">GND</text>
<text x="234" y="215.3">GND</text>
<text x="243.8" y="213.9">29</text>
<text x="375.5" y="210.4">1</text>
<text x="39" y="216.7">R-ch +</text>
<text x="177.9" y="220.9">1</text>
<text x="243.8" y="220.9">30</text>
<text x="375.5" y="220.9">2</text>
<text x="391.6" y="220.9">3</text>
<text x="182.4" y="222.4">Vin (5V)</text>
<text x="233.9" y="222.4">3.3V</text>
<text x="375.5" y="231.5">4</text>
<text x="42.1" y="238.2">2</text>
<text x="42.1" y="235.1">1</text>
<text x="46.6" y="239.6">Common</text>
<text x="46.6" y="236.5">Right</text>
<text x="389.1" y="234.2" transform="rotate(-90 389.1 234.2)">B</text>
<text x="42.1" y="241.8">3</text>
<text x="46.6" y="243.2">Left</text>
<text x="42.1" y="249.2">4</text>
<text x="46.6" y="250.6">5V</text>
<text x="42.1" y="252.3">5</text>
<text x="46.6" y="253.8">Gnd</text>
<text x="42.1" y="259.4">6</text>
<text x="42.1" y="262.9">7</text>
<text x="46.6" y="260.8">L-</text>
<text x="117.2" y="262.9">1</text>
<text x="42.1" y="266.5">8</text>
<text x="42.1" y="270">8</text>
<text x="46.6" y="264.3">L+</text>
<text x="46.6" y="267.9">R+</text>
<text x="117.2" y="270">2</text>
<text x="46.6" y="271.4">R-</text>
</g>
<g font-size="3.2">
<text x="112.6" y="35.4">1</text>
<text x="112.6" y="38.9">2</text>
<text x="112.6" y="42.4">3</text>
<text x="112.6" y="46">4</text>
<text x="112.6" y="49.5">5</text>
<text x="112.6" y="53">6</text>
<text x="112.6" y="56.6">7</text>
<text x="112.6" y="60.1">8</text>
<text x="114.4" y="81.2">1</text>
<text x="114.4" y="84.8">2</text>
<text x="114.4" y="88.3">3</text>
<text x="114.4" y="91.8">4</text>
<text x="114.4" y="95.4">5</text>
<text x="114.4" y="98.9">6</text>
<text x="114.4" y="102.4">7</text>
<text x="114.4" y="105.9">8</text>
<text x="52.9" y="139.5">1</text>
<text x="52.9" y="143">2</text>
<text x="105.8" y="264.7">1</text>
<text x="105.8" y="268.2">2</text>
</g>
<g font-size="3.2" fill="#840000">
<text x="24" y="37" transform="rotate(-90 24 37)">+</text>
<text x="27.7" y="37" transform="rotate(-90 27.7 37)">1</text>
<text x="24" y="51.2" transform="rotate(-90 24 51.2)">-</text>
<text x="27.7" y="51.2" transform="rotate(-90 27.7 51.2)">2</text>
<text x="24" y="81.1" transform="rotate(-90 24 81.1)">+</text>
<text x="27.7" y="81.1" transform="rotate(-90 27.7 81.1)">1</text>
<text x="24" y="95.2" transform="rotate(-90 24 95.2)">-</text>
<text x="27.7" y="95.2" transform="rotate(-90 27.7 95.2)">2</text>
</g>
<g font-size="3.2" fill="#8d2323">
<text x="299.3" y="74.5">9</text>
<text x="304.4" y="76">VDD</text>
<text x="322" y="76">GPA0</text>
<text x="333.7" y="74.5">21</text>
<text x="297.2" y="81.6">18</text>
<text x="304.4" y="83">!RESET</text>
<text x="322" y="79.5">GPA1</text>
<text x="322" y="83">GPA2</text>
<text x="333.7" y="78.1">22</text>
<text x="333.7" y="81.6">23</text>
<text x="297.2" y="88.7">20</text>
<text x="322" y="86.5">GPA3</text>
<text x="333.7" y="85.1">24</text>
<text x="333.7" y="88.7">25</text>
<text x="297.2" y="92.2">19</text>
<text x="304.4" y="90.1">INTA</text>
<text x="304.4" y="93.6">INTB</text>
<text x="322" y="90.1">GPA4</text>
<text x="322" y="93.6">GPA5</text>
<text x="333.7" y="92.2">26</text>
<text x="333.7" y="95.7">27</text>
<text x="322" y="97.1">GPA6</text>
<text x="322" y="100.6">GPA7</text>
<text x="333.7" y="99.2">28</text>
<text x="297.2" y="106.3">12</text>
<text x="304.4" y="107.7">SCL</text>
<text x="322" y="107.7">GPB0</text>
<text x="333.7" y="106.3">1</text>
<text x="297.2" y="109.8">13</text>
<text x="304.4" y="111.2">SDA</text>
<text x="322" y="111.2">GPB1</text>
<text x="333.7" y="109.8">2</text>
<text x="333.7" y="113.3">3</text>
<text x="297.2" y="116.9">15</text>
<text x="304.4" y="118.3">A0</text>
<text x="322" y="114.8">GPB2</text>
<text x="322" y="118.3">GPB3</text>
<text x="333.7" y="116.9">4</text>
<text x="297.2" y="120.4">16</text>
<text x="297.2" y="123.9">17</text>
<text x="304.4" y="121.8">A1</text>
<text x="304.4" y="125.3">A2</text>
<text x="322" y="121.8">GPB4</text>
<text x="322" y="125.3">GPB5</text>
<text x="333.7" y="120.4">5</text>
<text x="333.7" y="123.9">6</text>
<text x="297.2" y="131">10</text>
<text x="322" y="128.9">GPB6</text>
<text x="333.7" y="127.5">7</text>
<text x="333.7" y="131">8</text>
<text x="304.4" y="132.4">VSS</text>
<text x="322" y="132.4">GPB7</text>
<text x="289.3" y="206.5">1</text>
<text x="293.3" y="208.3">1,2EN</text>
<text x="312.2" y="208.2">VCC1</text>
<text x="321.9" y="206.6">16</text>
<text x="289" y="214">3</text>
<text x="289" y="210.5">2</text>
<text x="293.2" y="211.7">1A</text>
<text x="293.4" y="215.3">1Y</text>
<text x="316.1" y="211.8">4A</text>
<text x="316.3" y="215.3">4Y</text>
<text x="321.7" y="213.9">14</text>
<text x="321.7" y="210.4">15</text>
<text x="289" y="217.4">4</text>
<text x="289.1" y="220.9">5</text>
<text x="293.7" y="218.8">GND</text>
<text x="312.7" y="218.8">GND</text>
<text x="321.5" y="217.2">13</text>
<text x="321.6" y="220.6">12</text>
<text x="289.2" y="224.3">6</text>
<text x="293.4" y="225.9">2Y</text>
<text x="293.7" y="222.4">GND</text>
<text x="312.8" y="222.5">GND</text>
<text x="315.6" y="226">3Y</text>
<text x="321.4" y="227.9">10</text>
<text x="321.7" y="224.5">11</text>
<text x="289.2" y="231.4">8</text>
<text x="289.5" y="228.1">7</text>
<text x="293.2" y="229.4">2A</text>
<text x="293.7" y="232.9">VCC2</text>
<text x="310.9" y="232.9">3,4EN</text>
<text x="315.9" y="229.4">3A</text>
<text x="322.7" y="231.5">9</text>
</g>
<g font-size="3.2" fill="#0f0">
<text x="389.1" y="74" transform="rotate(-90 389.1 74)">G</text>
<text x="389.1" y="107.5" transform="rotate(-90 389.1 107.5)">G</text>
<text x="389.1" y="144.5" transform="rotate(-90 389.1 144.5)">G</text>
<text x="389.1" y="178" transform="rotate(-90 389.1 178)">G</text>
<text x="389.1" y="213.3" transform="rotate(-90 389.1 213.3)">G</text>
</g>
<g font-size="3.2" fill="#f00">
<text x="389.1" y="84.5" transform="rotate(-90 389.1 84.5)">R</text>
<text x="389.1" y="118.1" transform="rotate(-90 389.1 118.1)">R</text>
<text x="389.1" y="155.1" transform="rotate(-90 389.1 155.1)">R</text>
<text x="389.1" y="188.6" transform="rotate(-90 389.1 188.6)">R</text>
<text x="39.7" y="195.2">Grove MP3 KT403A</text>
<text x="389.1" y="223.9" transform="rotate(-90 389.1 223.9)">R</text>
<text x="65.1" y="270.7" transform="rotate(-90 65.1 270.7)">Amplifier</text>
</g>
<g font-size="2.5" fill="#00f">
<text x="40.2" y="20.2" transform="rotate(-90 40.2 20.2)">1</text>
<text x="47.3" y="20.2" transform="rotate(-90 47.3 20.2)">2</text>
<text x="39.9" y="45.8" transform="rotate(-90 39.9 45.8)">4</text>
<text x="47.3" y="45.4" transform="rotate(-90 47.3 45.4)">3</text>
<text x="40.2" y="74.9" transform="rotate(-90 40.2 74.9)">1</text>
<text x="47.3" y="74.9" transform="rotate(-90 47.3 74.9)">2</text>
<text x="39.9" y="100.4" transform="rotate(-90 39.9 100.4)">4</text>
<text x="47.3" y="100.1" transform="rotate(-90 47.3 100.1)">3</text>
<text x="151.7" y="156">D32=L-Ear ENC</text>
<text x="151.7" y="163.1">D33=R-Ear ENC</text>
<text x="157" y="170.1">D25=switch</text>
<text x="160.5" y="179">D26=NC</text>
<text x="155.2" y="184.3">D27=L MTR-</text>
<text x="155.2" y="191.3">D14=L MTR+</text>
<text x="155.2" y="198.4">D12=R MTR+</text>
<text x="158.7" y="205.4">D13=R MTR-</text>
</g>
<g font-size="2.5" fill="#f00">
<text x="67" y="215.7" transform="rotate(-90 67 215.7)">SD card</text>
<text x="192.9" y="212.8">reset button</text>
<text x="215.4" y="212.8">boot button</text>
<text x="56.8" y="216.7" transform="rotate(-90 56.8 216.7)">3mm jack</text>
<text x="62.6" y="237.5">POT meter</text>
</g>
</svg>
